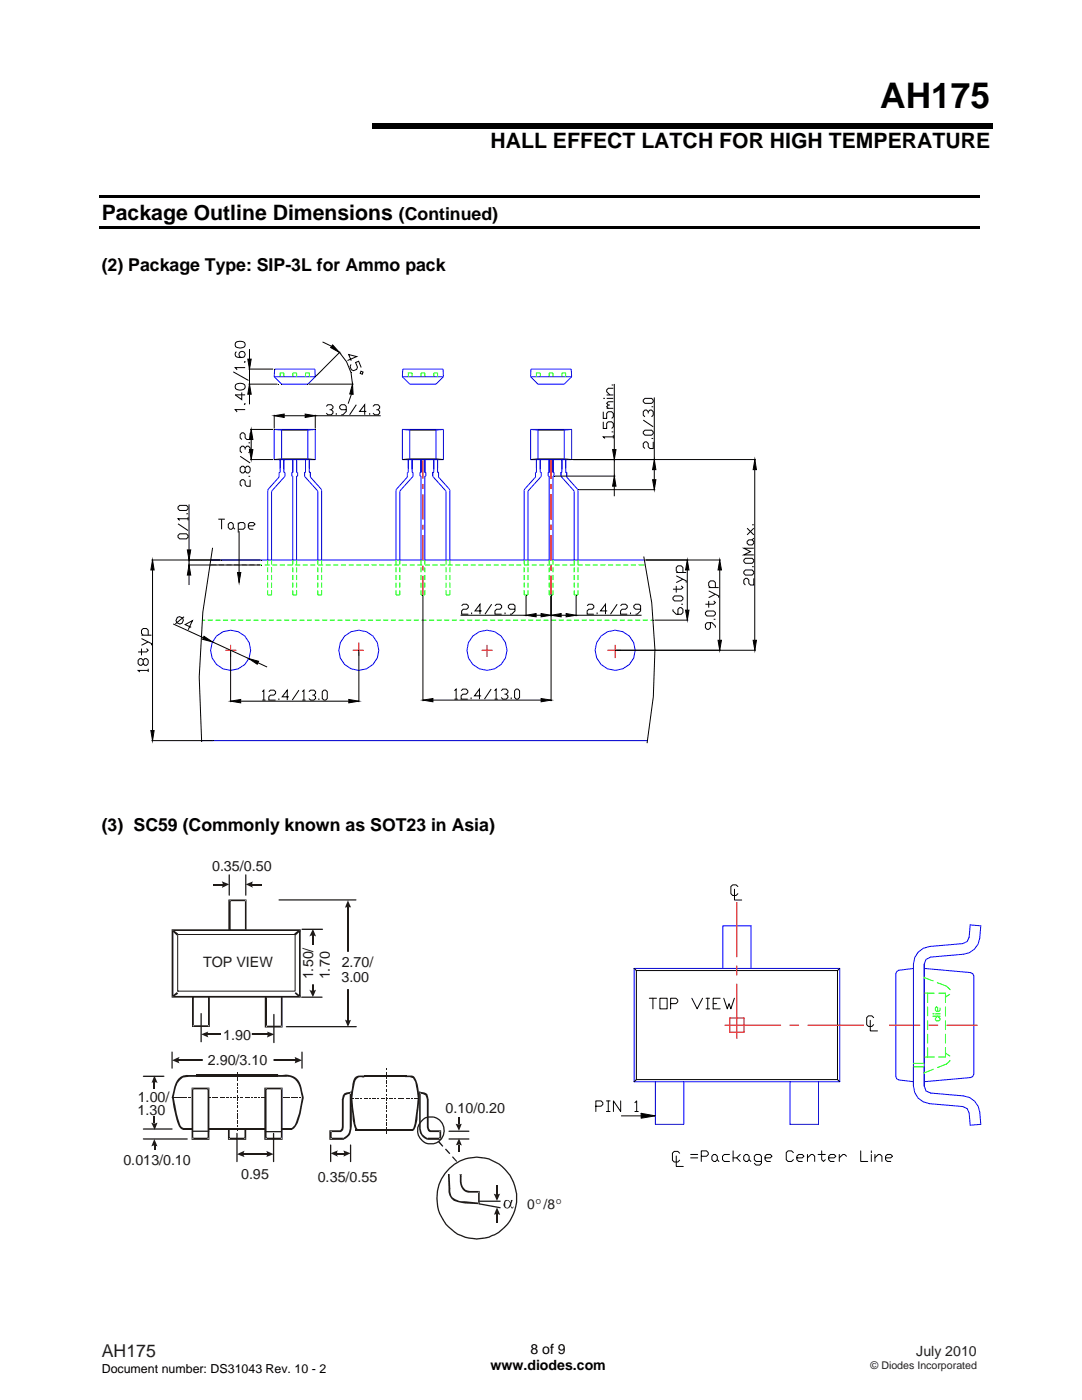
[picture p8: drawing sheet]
<svg xmlns="http://www.w3.org/2000/svg" width="216mm" height="279mm" viewBox="0 0 216 279" stroke-linecap="round" stroke-linejoin="round" font-family="sans-serif">
<path d="M19.8 39h175.6v.5h-175.6zM74.3 24.5h123.8v1.1h-123.8zM19.8 45.1h175.6v.5h-175.6z" fill="#000"/>
<g fill="none" stroke="#00f" stroke-width=".2">
<path d="M54.7 75.2h8.2M54.7 75.2l.1-1.5h8l.1 1.5M54.7 75.2l1.5 1.5h5.2l1.5-1.5M80.3 75.2h8.2M80.3 75.2l.1-1.5h8l.1 1.5M80.3 75.2l1.5 1.5h5.2l1.5-1.5M105.9 75.2h8.2M105.9 75.2v-1.5h8.1l.1 1.5M105.9 75.2l1.4 1.5h5.3l1.5-1.5M54.7 85.7l1.5 .1v5.8M54.7 85.7v6h8.2v-6M54.7 85.7h8.2"/>
<path d="M55.9 91.7v2.6h-.2v.9l-2.3 2.7v13.9M56.6 91.7v2.6h.3v.8l-2.7 3v13.7M58.4 91.7v2.6h-.2v.7h.2v16.8M59.2 91.7v2.6h.2v.7h-.2v16.8M61 91.7v2.6h-.2v.8l2.6 3v13.7M61.7 91.7v2.6h.2v.9l2.3 2.7v13.9M62.9 85.7l-1.5 .1v5.8M80.3 85.7l1.5 .1v5.8M80.3 85.7v6h8.2v-6M80.3 85.7h8.2M81.5 91.7v2.6h-.2v.9l-2.3 2.7v13.9M82.2 91.7v2.6h.2v.8l-2.6 3v13.7"/>
<path d="M84 91.7v2.6h-.2v.7h.2v16.8M84.8 91.7v2.6h.2v.7h-.2v16.8M86.6 91.7v2.6h-.3v.8l2.7 3v13.7M87.3 91.7v2.6h.2v.9l2.3 2.7v13.9M88.5 85.7l-1.5 .1v5.8M105.9 85.7l1.4 .1v5.8M105.9 85.7v6h8.2v-6M105.9 85.7h8.2M107 91.7v2.6h-.2v.9l-2.2 2.7v13.9M107.8 91.7v2.6h.2v.8l-2.7 3v13.7M109.6 91.7v2.6h-.2v.7h.2v16.8M110.3 91.7v2.6h.3v.7h-.3v16.8"/>
<path d="M112.1 91.7v2.6h-.2v.8l2.7 3v13.7M112.9 91.7v2.6h.2v.9l2.2 2.7v13.9M114.1 85.7l-1.5 .1v5.8M42 111.8h86.6M40.2 147.8h89"/>
<circle cx="46" cy="129.8" r="4"/>
<circle cx="71.6" cy="129.8" r="4"/>
<circle cx="97.2" cy="129.8" r="4"/>
<circle cx="122.7" cy="129.8" r="4"/>
</g>
<g fill="none" stroke="#0f0" stroke-width=".2">
<path d="M55.9 75.2v-.8h.7v.8M58.4 75.2v-.8h.8v.8M61 75.2v-.8h.7v.8M81.5 75.2v-.8h.7v.8M84 75.2v-.8h.8v.8M86.6 75.2v-.8h.7v.8M107 75.2v-.8h.8v.8M109.6 75.2v-.8h.7v.8M112.1 75.2v-.8h.8v.8M42 112.8h1.2M43.7 112.8h1M45.2 112.8h1"/>
<path d="M46.7 112.8h1M48.2 112.8h1.1M49.8 112.8h1M51.3 112.8h1M52.8 112.8h1M53.4 117.8v.9h.8v-.9M53.4 111.8v.9M53.4 113.2v1M53.4 114.7v1.1M53.4 116.3v1M54.2 111.8v.9M54.2 113.2v1"/>
<path d="M54.2 114.7v1.1M54.2 116.3v1M54.3 112.8h1M55.8 112.8h1.1M57.4 112.8h1M58.4 117.8v.9h.8v-.9M58.4 111.8v.9M58.4 113.2v1M58.4 114.7v1.1M58.4 116.3v1M58.9 112.8h1M59.2 111.8v.9"/>
<path d="M59.2 113.2v1M59.2 114.7v1.1M59.2 116.3v1M60.4 112.8h1M61.9 112.8h1M63.4 117.8v.9h.8v-.9M63.4 111.8v.9M63.4 113.2v1M63.4 114.7v1.1M63.4 116.3v1M63.5 112.8h1M64.2 111.8v.9"/>
<path d="M64.2 113.2v1M64.2 114.7v1.1M64.2 116.3v1M65 112.8h1M66.5 112.8h1M68 112.8h1M69.6 112.8h1M71.1 112.8h1M72.6 112.8h1M74.1 112.8h1M75.6 112.8h1.1M77.2 112.8h1"/>
<path d="M78.7 112.8h1M79 117.8v.9h.8v-.9M79 111.8v.9M79 113.2v1M79 114.7v1.1M79 116.3v1M79.8 111.8v.9M79.8 113.2v1M79.8 114.7v1.1M79.8 116.3v1M80.2 112.8h1M81.7 112.8h1"/>
<path d="M83.2 112.8h1.1M84 117.8v.9h.8v-.9M84 111.8v.9M84 113.2v1M84 114.7v1.1M84 116.3v1M84.8 112.8h1M84.8 111.8v.9M84.8 113.2v1M84.8 114.7v1.1M84.8 116.3v1M86.3 112.8h1"/>
<path d="M87.8 112.8h1M89 117.8v.9h.8v-.9M89 111.8v.9M89 113.2v1M89 114.7v1.1M89 116.3v1M89.3 112.8h1.1M89.8 111.8v.9M89.8 113.2v1M89.8 114.7v1.1M89.8 116.3v1M90.9 112.8h1"/>
<path d="M92.4 112.8h1M93.9 112.8h1M95.4 112.8h1.1M97 112.8h1M98.5 112.8h1M100 112.8h1M101.5 112.8h1.1M103 112.8h1.1M104.6 112.8h1M104.6 117.8v.9h.7v-.9M104.6 111.8v.9M104.6 113.2v1"/>
<path d="M104.6 114.7v1.1M104.6 116.3v1M105.3 111.8v.9M105.3 113.2v1M105.3 114.7v1.1M105.3 116.3v1M106.1 112.8h1M107.6 112.8h1M109.1 112.8h1.1M109.6 117.8v.9h.7v-.9M109.6 111.8v.9M109.6 113.2v1"/>
<path d="M109.6 114.7v1.1M109.6 116.3v1M110.3 111.8v.9M110.3 113.2v1M110.3 114.7v1.1M110.3 116.3v1M110.7 112.8h1M112.2 112.8h1M113.7 112.8h1M114.6 117.8v.9h.7v-.9M114.6 111.8v.9M114.6 113.2v1"/>
<path d="M114.6 114.7v1.1M114.6 116.3v1M115.2 112.8h1M115.3 111.8v.9M115.3 113.2v1M115.3 114.7v1.1M115.3 116.3v1M116.8 112.8h1M118.3 112.8h1M119.8 112.8h1M121.3 112.8h1M122.9 112.8h.9"/>
<path d="M124.4 112.8h1M125.9 112.8h1M127.4 112.8h1.2M40.3 123.8h.6M41.4 123.8h1.1M43 123.8h1M44.5 123.8h1M46 123.8h1M47.5 123.8h1.1M49.1 123.8h1M50.6 123.8h1M52.1 123.8h1"/>
<path d="M53.6 123.8h1.1M55.2 123.8h1M56.7 123.8h1M58.2 123.8h1M59.7 123.8h1M61.3 123.8h1M62.8 123.8h1M64.3 123.8h1M65.8 123.8h1M67.3 123.8h1M68.9 123.8h1M70.4 123.8h1"/>
<path d="M71.9 123.8h1M73.4 123.8h1M75 123.8h1M76.5 123.8h1M78 123.8h1M79.5 123.8h1M81 123.8h1.1M82.6 123.8h1M84.1 123.8h1M85.6 123.8h1M87.1 123.8h1M88.6 123.8h1.1"/>
<path d="M90.2 123.8h1M91.7 123.8h1M93.2 123.8h1M94.7 123.8h1.1M96.3 123.8h1M97.8 123.8h1M99.3 123.8h1M100.8 123.8h1.1M102.4 123.8h1M103.9 123.8h1M105.4 123.8h1M106.9 123.8h1"/>
<path d="M108.5 123.8h1M110 123.8h1M111.5 123.8h1M113 123.8h1M114.5 123.8h1M116.1 123.8h1M117.6 123.8h1M119.1 123.8h1M120.6 123.8h1M122.2 123.8h1M123.7 123.8h1M125.2 123.8h1"/>
<path d="M126.7 123.8h1M128.2 123.8h1.1M129.8 123.8h.6"/>
</g>
<g fill="none" stroke="#f00" stroke-width=".2">
<path d="M84.4 91.7v3.9M84.4 96.6v1M84.4 98.6v5.1M110 91.7v3.9M110 96.6v1M110 98.6v5.1M84.4 104.7v1M84.4 106.8v5M84.4 112.9v1M84.4 114.9v3.8M110 104.7v1M110 106.8v5"/>
<path d="M110 112.9v1M110 114.9v3.8M45 129.8h2.2M46 128.7v2.4M70.4 129.8h2.2M71.6 128.2v2.7M96.1 129.8h2.2M97.2 128.7v2.4M121.2 129.8h2.6M122.7 128.7v2.6"/>
</g>
<g fill="none" stroke="#000" stroke-width=".2">
<path d="M46.5 74.2l3.1 1.7M47 76.8a1.26 1.26 0 0 1 1.9 .3v.2a1.14 1.14 0 0 1-2 0zM47 68.4a1.58 1.58 0 0 1 1.8 0 .63 .63 0 0 1-.3 .9 1.65 1.65 0 0 1-1.5-.1zM47.2 70.2a.59 .59 0 0 0-.3 .6 .59 .59 0 0 0 .4 .5 1.5 1.5 0 0 0 1.5-.2 .62 .62 0 0 0-.3-.9 .62 .62 0 0 0-.8 .4 .62 .62 0 0 0 .5 .8M48.2 78.3v1.5l-1.3-1h2M48.8 72.1l.1 .1h-.2M48.9 73.4h-2l.4 .4M49.4 71.7h.7l-.3 2zM49.6 73.7h4.9M49.6 76.7h5.8M49.8 69.7v2M49.8 73.7v3"/>
<path d="M49.8 78.7v2M49.8 76.7l.3 2h-.7zM61.6 76.7h8.9M64.4 68.2l1.8 .9M66.4 68.8l1.3 1.5-1.7-.9zM67.7 70.3l1.5 1.9 .8 2.2 .3 2.3M67.9 70.2l-4.8 4.9M69.3 71.9l1.9-.7-1.6-.4 .5 1.2M70 72.7l-.2 .5 .3 .6 .4 .2 .7-.3 .1-.4-.3-1 .6-.2 .5 1.2M70.1 78.7l-.6 1.9M70.3 76.7l.2 2-.7-.1zM72 74.1l.5 .2-.2 .4-.4-.2z"/>
<path d="M120.4 79.5h.3M121.1 78.8h1.3M121.1 79.5h1.3M122 76.8h.4M122.4 77.5h-1l-.3 .3v.4l.6 .6M122.6 76.6v13.1M128.4 79.8l.3-.3h1.3l.3 .3v.4l-.3 .3h-1.3l-.3-.3zM130.6 79.3v12.4M47.9 91.1l2 1.3M48.8 80.5l.1 .1-.1 .1-.1-.1M48.9 81.7h-2l.4 .5M48.9 89.7v-.3l-.3-.4h-.3l-.4 .4v.6l.4 .4"/>
<path d="M48.9 93.4l.4-.4h.3l.3 .4v.7l-.3 .3h-.3l-.4-.3v-.7l-.3-.4h-.3l-.4 .4v.7l.4 .3h.3l.3-.3M48.9 89.4l.4-.4h.3l.3 .4v.6l-.3 .4M49.6 95.1h.3M49.6 88.4h.3M49.8 89.7h.7l-.4 2zM49.9 91.7h4.6M49.9 85.7h4.6M49.9 95.7v1.3h-.6l-.4-.3v-.6l-.3-.4h-.3l-.4 .4v.6l.4 .3M49.9 86.4v1.3h-.6l-.4-.3v-.7l-.3-.3h-.3l-.4 .3v.7l.4 .3M50.1 85.7l.4 2h-.7zM50.1 87.7v2M54.7 83l2-.4v.7z"/>
<path d="M54.7 91.7l1.5-.1 6.7 .1M54.7 82.8v2.7M56.2 85.8h5.2M56.7 83h4.2M60.9 82.6l2 .4-2 .3zM62.9 82.8v2.7M62.9 83h13.1M65.1 81.1l.3-.3h.7l.3 .3v.3l-.3 .4h-.3M66.1 81.8l.3 .3v.3l-.3 .4h-.7l-.3-.4M67.1 82.4v.4M69.1 81.8h-1l-.3-.4v-.3l.3-.3h.7l.3 .3v1l-.7 .7h-.3M71.1 80.8l-1.3 2"/>
<path d="M73.1 82.1h-1.3l1-1.3v2M73.8 82.4v.4M74.4 81.1l.4-.3h.6l.4 .3v.3l-.4 .4h-.3M75.4 81.8l.4 .3v.3l-.4 .4h-.6l-.4-.4M80.3 91.7l1.5-.1 6.7 .1M81.8 85.8h5.2M105.9 91.7l1.4-.1 6.8 .1M107.3 85.8h5.3M110.7 95h12.1M114.3 91.7h36.5M115.5 97.7h15.2M120.4 84.2v1.3h.7v-1l.3-.3h.6l.4 .3v.7l-.4 .3"/>
<path d="M120.4 82.2v1.3h.7v-1l.3-.3h.6l.4 .3v.7l-.4 .3M121.1 81.5h1.3M121.7 80.8h-.3l-.3 .4 .3 .3M122 86.2h.4M122.2 89.7h.7l-.3 2zM122.4 87.2h-2l.3 .3M122.4 80.2h-1l-.3 .3 .3 .3M122.4 86.8v.7M122.6 91.7v3.3M122.6 97v2M122.6 95l.3 2h-.7zM128.4 86.2l.3-.3h1.3l.3 .3v.3l-.3 .3h-1.3l-.3-.3z"/>
<path d="M128.4 83.8l1.9 1.4M129.3 82.2l.4-.4h.3l.3 .4v.6l-.3 .4M129.3 82.5v-.3l-.3-.4h-.3l-.3 .4v.6l.3 .4M130 87.5h.3M130 81.2h.3M130.2 95.7h.7l-.3 2zM130.3 88.2v1.3h-.6l-.4-.3v-.7l-.3-.3h-.3l-.3 .3v.7l.3 .3M130.6 93.7v2M130.6 91.7l.3 2h-.7zM150.6 93.7v34.1M150.6 91.7l.3 2h-.6zM30.2 111.8h21.8"/>
<path d="M30.4 113.7v32.1M30.4 111.8l.4 1.9h-.7zM35.5 106.9l.4-.4h1.3l.3 .4v.3l-.3 .3h-1.3l-.4-.3zM35.5 101.2l.4-.3h1.3l.3 .3v.3l-.3 .4h-1.3l-.4-.4zM35.5 104.5l2 1.4M37.2 102.5h.3M37.4 109.7h.7l-.4 2.1zM37.5 103.5h-2l.4 .4M37.5 112.8h14.5M37.5 103.2v.7M37.7 100.7v9M37.7 111.8v1"/>
<path d="M37.7 114.8v2M37.7 112.8l.4 2h-.7zM42.4 109.3l-1.9 12.9-.7 12.9 .4 13M43.6 103.6h1.3M44.2 103.6v2M45.6 104.6l.3-.3h.3l.3 .3v.7l-.3 .3h-.3l-.3-.3zM46.5 105.3l.4 .3M47.4 114.3h.6l-.3 1.9zM47.5 104.6l.4-.3h.7l.3 .3v.7l-.3 .3h-1.1M47.5 104.3v2M47.7 106v8.3M49.6 104.9h.9l.4-.3-.4-.3h-.6l-.3 .3v.7l.3 .3h.6"/>
<path d="M84.4 118.9v21M105 118.9v4.1M110 118.9v21M115 118.9v4.1M128.5 111.1a92.5 92.5 0 0 1 .6 37.2M128.8 111.8h15M134.6 118.9h1.3l.4 .4v.3l-.4 .3h-1.3l-.3-.3v-.3zM134.9 114.9l2 1v.4M134.9 116.9v1.4M134.9 114.3h2M135.3 114.3l-.4-.4v-.6l.4-.4h.6l.4 .4v1M135.9 116.9l.4 .4-.4 .3h-1.6"/>
<path d="M136.3 115.6l-1.4 .7M137.1 111.8l.4 1.9h-.7zM137.1 113.7v8.1M141.4 117.9l2 1v.4M141.4 119.9v1.4M141.4 117.3h2M141.8 117.3l-.4-.4v-.6l.4-.4h.6l.3 .4v1M142.4 119.9l.3 .4-.3 .3h-1.6M142.7 118.6l-1.3 .7M143.6 113.7v14.1M143.6 111.8l.4 1.9h-.7zM148.7 113.7h1.4l.3 .4v.3l-.3 .4h-1.4l-.3-.4v-.3z"/>
<path d="M148.7 111.4h1.4l.3 .4v.3l-.3 .3h-1.4l-.3-.3v-.3zM149.1 108.1l.3-.4h.7l.3 .4v.3l-.3 .4h-.7l-.3-.4zM149.1 105.4l1.3 1.3M150.1 113.1h.3M150.1 104.7h.3M150.4 109.4h-2l1.4 .7-1.4 .6h2M150.4 105.4l-1.3 1.3M150.4 107.4l-.3 .3M150.4 115.4v1.4h-.6l-.4-.4v-.6l-.3-.4h-.4l-.3 .4v.6l.3 .4M28.2 126.8h2M28.2 127.4l2 1v.4M28.2 129.4v1.4"/>
<path d="M28.6 131.8l.3-.4h.3l.4 .4v.6l-.4 .4h-.3l-.3-.4v-.6l-.4-.4h-.3l-.3 .4v.6l.3 .4h.3l.4-.4M28.6 126.8l-.4-.4v-.6l.4-.4h.6l.4 .4v1M29.2 129.4l.4 .4-.4 .3h-1.6M29.6 128.1l-1.4 .7M29.6 133.8h-2l.3 .3M29.6 133.5v.6M34.6 124.5l6 2.8M35.4 123.2l.4-.1 .6 .2 .2 .5-.3 .6-.4 .1-.6-.2-.2-.5zM36.7 123.1l-1.7 1.4M38.1 125.2l-1.2-.5 1.5-.8-.9 1.8M40.7 127l1.7 1.1-2-.5zM42.4 128.1l7.3 3.3"/>
<path d="M46 139.9l2-.3v.7zM46 130v10.1M48 139.9h21.6M49.7 131.4l1.9 .6-.3 .6zM51.5 132.3l1.8 .8M52.3 138l.3-.3v2M52.3 139.7h.7M53.6 138l.4-.3h.7l.3 .3v.4l-.3 .3h-.7l-.4 .4v.6h1.4M55.6 139.4v.3M57.6 139.1h-1.3l1-1.4v2M59.6 137.7l-1.3 2M60.3 138l.3-.3v2"/>
<path d="M60.3 139.7h.7M61.6 138l.4-.3h.6l.4 .3v.4l-.4 .3h-.3M62.6 138.7l.4 .4v.3l-.4 .3h-.6l-.4-.3M63.6 139.4v.3M64.3 138l.3-.3h.4l.3 .3v1.4l-.3 .3h-.4l-.3-.3zM69.6 139.6l2 .3-2 .4zM71.6 130v10.1M84.4 139.7l2-.3v.7zM86.4 139.7h21.6M90.7 137.9l.3-.4v2M90.7 139.5h.7M91.9 122.8h13.1"/>
<path d="M92 137.9l.4-.4h.6l.3 .4v.3l-.3 .3h-.6l-.4 .4v.6h1.3M92.1 120.9l.3-.3h.7l.4 .3v.3l-.4 .4h-.7l-.3 .3v.7h1.4M94 139.2v.3M94.1 122.2v.4M96 138.9h-1.3l1-1.4v2M96.1 121.9h-1.3l1-1.3v2M98 137.5l-1.3 2M98.1 120.6l-1.3 2M98.7 137.9l.3-.4v2M98.7 139.5h.6M98.8 120.9l.3-.3h.7l.3 .3v.3l-.3 .4h-.7l-.3 .3v.7h1.3M100 137.9l.3-.4h.7l.3 .4v.3l-.3 .3h-.3"/>
<path d="M100.8 122.2v.4M101 138.5l.3 .4v.3l-.3 .3h-.7l-.3-.3M102 139.2v.3M102.8 121.6h-1l-.4-.4v-.3l.4-.3h.6l.4 .3v1l-.7 .7h-.3M103 137.5h.3l.4 .4v1.3l-.4 .3h-.3l-.3-.3v-1.3zM105 122.8l2-.4v.7zM107 122.8h1M108 139.4l2 .3-2 .4zM108 122.4l2 .4-2 .3zM110 122.8l2-.4v.7zM112 122.8h1M113 122.4l2 .4-2 .3z"/>
<path d="M115 122.8h13M117.2 120.9l.3-.3h.7l.3 .3v.3l-.3 .4h-.7l-.3 .3v.7h1.3M119.1 122.2v.4M121.2 121.9h-1.4l1-1.3v2M123 129.8h27.8M123.1 120.6l-1.3 2M123.8 120.9l.3-.3h.7l.4 .3v.3l-.4 .4h-.7l-.3 .3v.7h1.4M125.8 122.2v.4M127.8 121.6h-1l-.3-.4v-.3l.3-.3h.7l.3 .3v1l-.7 .7h-.3M130.6 123.8h6.7M134.3 121.6v.3l.6 .7h1l.4-.3v-.7l-.4-.3h-.3l-.3 .3v1M135.9 120.6h.4"/>
<path d="M136.8 121.8h.7l-.4 2zM140.8 122.3l.3-.4h1.3l.3 .4v.3l-.3 .3h-1.3l-.3-.3zM141.8 124.3v1l-.4 .3h-.3l-.3-.3v-.7l.3-.3h1l.6 .6v.4M142.4 123.6h.3M143.3 127.8h.7l-.4 2zM150.3 127.8h.6l-.3 2zM30.1 145.8h.7l-.4 2zM30.2 147.8h12.3"/>
</g>
<g fill="#000">
<path d="M49.8 76.7l.3 2h-.7zM49.4 71.7h.7l-.3 2zM66.4 68.8l1.3 1.5-1.7-.9zM70.3 76.7l.2 2-.7-.1zM49.8 89.7h.7l-.4 2zM50.1 85.7l.4 2h-.7zM54.7 83l2-.4v.7zM60.9 82.6l2 .4-2 .3zM122.6 95l.3 2h-.7zM122.2 89.7h.7l-.3 2zM130.2 95.7h.7l-.3 2zM130.6 91.7l.3 2h-.7z"/>
<path d="M150.6 91.7l.3 2h-.6zM30.4 111.8l.4 1.9h-.7zM37.7 112.8l.4 2h-.7zM37.4 109.7h.7l-.4 2.1zM47.4 114.3h.6l-.3 1.9zM137.1 111.8l.4 1.9h-.7zM143.6 111.8l.4 1.9h-.7zM40.7 127l1.7 1.1-2-.5zM46 139.9l2-.3v.7zM49.7 131.4l1.9 .6-.3 .6zM69.6 139.6l2 .3-2 .4zM84.4 139.7l2-.3v.7z"/>
<path d="M105 122.8l2-.4v.7zM108 139.4l2 .3-2 .4zM108 122.4l2 .4-2 .3zM110 122.8l2-.4v.7zM113 122.4l2 .4-2 .3zM136.8 121.8h.7l-.4 2zM143.3 127.8h.7l-.4 2zM150.3 127.8h.6l-.3 2zM30.1 145.8h.7l-.4 2z"/>
</g>
<path d="M45.7 225.3h3.2v2h-3.2z" fill="#fff"/>
<path d="M45.7 227.1h3.2v.4h-3.2zM48.9 227.3h.2v.2h-.2zM48.8 225.3h.3v2h-.3zM48.9 225.2h.2v.1h-.2zM45.7 225.2h3.2v.3h-3.2zM45.5 225.2h.2v.1h-.2zM45.5 225.3h.3v2h-.3zM45.5 227.3h.2v.2h-.2z" fill-rule="evenodd" fill="#1f1a17"/>
<path d="M36.5 225.3h21.7" fill="none" stroke="#1f1a17" stroke-width=".34"/>
<path d="M34.3 210v3.2M60.3 210v3.2" fill="none" stroke="#1f1a17" stroke-width=".26"/>
<path d="M34.3 211.6l1.5-.6a1.04 1.04 0 0 0 0 1.2z" fill-rule="evenodd" fill="#1f1a17"/>
<path d="M35.6 211.6h23.4" fill="none" stroke="#1f1a17" stroke-width=".25"/>
<path d="M58.8 210.9l1.5 .7-1.5 .6 .2-.4z" fill-rule="evenodd" fill="#1f1a17"/>
<path d="M89.6 227.3h4" fill="none" stroke="#1f1a17" stroke-width=".26"/>
<path d="M30.8 227.3l.6 1.5-.3-.2-.9 .2z" fill-rule="evenodd" fill="#1f1a17"/>
<path d="M30.7 228.6h.3v.9h-.3z" fill="#1f1a17"/>
<path d="M45.7 174.6v4M49 174.6v4M89.6 225.8h4" fill="none" stroke="#1f1a17" stroke-width=".26"/>
<g fill="#1f1a17">
<path d="M44.3 175.9l1.4 .6-1.4 .6a1 1 0 0 0 0-1.2z" fill-rule="evenodd"/>
<path d="M49 176.5l1.5-.6-.2 .2v.8l.2 .3z" fill-rule="evenodd"/>
</g>
<g fill="#1f1a17">
<path d="M42.6 176.4h1.9v.3h-1.9z"/>
<path d="M50.2 176.4h2v.3h-2z"/>
</g>
<path d="M55.7 179.6h15.3M60.2 199h4.1M60.3 185.5h4M28.6 214.8h4.1M57.1 204.9h14M28.6 225.3h5.7M28.6 227.3h8.8" fill="none" stroke="#1f1a17" stroke-width=".26"/>
<path d="M62.4 185.4l.7 1.5-.5-.2-.9 .2z" fill-rule="evenodd" fill="#1f1a17"/>
<path d="M62.4 186.7v11" fill="none" stroke="#1f1a17" stroke-width=".25"/>
<g fill="#1f1a17">
<path d="M61.7 197.5l.5 .2 .9-.2-.7 1.5z" fill-rule="evenodd"/>
<path d="M69.4 179.7l.7 1.4a1.32 1.32 0 0 0-1.3 0z" fill-rule="evenodd"/>
</g>
<path d="M69.5 181v22.7" fill="none" stroke="#1f1a17" stroke-width=".25"/>
<g fill="#1f1a17">
<path d="M68.8 203.5l.4 .2 .9-.2-.7 1.5z" fill-rule="evenodd"/>
<path d="M66 230.2l1.5-.6-.2 .2v.8l.2 .3z" fill-rule="evenodd"/>
<path d="M68.5 229.6l1.5 .6-1.5 .7 .2-.4v-.6z" fill-rule="evenodd"/>
<path d="M47.3 230.3l1.5-.6-.2 .4v.5l.2 .3z" fill-rule="evenodd"/>
</g>
<path d="M67.2 230.1h1.5v.2h-1.5z" fill="#1f1a17"/>
<path d="M48.6 230.3h4.8" fill="none" stroke="#1f1a17" stroke-width=".25"/>
<path d="M53.1 229.7l1.5 .6-1.5 .6 .2-.3v-.6z" fill-rule="evenodd" fill="#1f1a17"/>
<path d="M66 228.5v3.3M70 228.5v3.3" fill="none" stroke="#1f1a17" stroke-width=".26"/>
<path d="M60.2 188.7h6.1v7.6h-6.1z" fill="#fff"/>
<path d="M60.2 188.7h6.1v7.6h-6.1z" fill="none" stroke="#fff" stroke-width=".2"/>
<g fill="#fff">
<path d="M26.5 217.2h7.6v4.9h-7.6z"/>
<path d="M66.5 190.1h7.5v7.2h-7.5z"/>
</g>
<path d="M66.5 190.1h7.5v7.2h-7.5z" fill="none" stroke="#fff" stroke-width=".2"/>
<path d="M40.6 210h13.9v3.2h-13.9z" fill="#fff"/>
<path d="M40.6 210h13.9v3.2h-13.9z" fill="none" stroke="#fff" stroke-width=".2"/>
<path d="M38.4 217.2h3.2v10.1h-3.2z" fill="#fff"/>
<path d="M38.4 227.1h3.2v.4h-3.2zM41.6 227.3h.2v.2h-.2zM41.4 217.2h.4v10.1h-.4zM41.6 217.1h.2v.1h-.2zM38.4 217.1h3.2v.3h-3.2zM38.2 217.1h.2v.1h-.2zM38.2 217.2h.4v10.1h-.4zM38.2 227.3h.2v.2h-.2z" fill-rule="evenodd" fill="#1f1a17"/>
<path d="M53 217.2h3.2v10.1h-3.2z" fill="#fff"/>
<path d="M53 227.1h3.2v.4h-3.2zM56.2 227.3h.2v.2h-.2zM56 217.2h.4v10.1h-.4zM56.2 217.1h.2v.1h-.2zM53 217.1h3.2v.3h-3.2zM52.7 217.1h.3v.1h-.3zM52.7 217.2h.5v10.1h-.5zM52.7 227.3h.3v.2h-.3z" fill-rule="evenodd" fill="#1f1a17"/>
<path d="M68.6 218.7a1.58 1.58 0 0 1 1.4-.6v7.2a2.06 2.06 0 0 1-1.5 2h-2.5v-1.5h1.7a.76 .76 0 0 0 .7-.7v-5.6z" fill-rule="evenodd" fill="#fff"/>
<path d="M68.7 218.2l1.3-.3v.4a1.17 1.17 0 0 0-1.4 1.2h-.4a1.67 1.67 0 0 1 .5-1.3zM70 217.9v.2zM70 217.8l.1 .5h-.1zM70 217.8h.2v.3h-.2zM69.8 218.1h.4v6.6h-.4zM69.8 224.7h.4l-.2 1.4-.4-.1zM68.4 227.2l.8-.6 .4-.6 .4 .1a2.53 2.53 0 0 1-1.5 1.4zM68.5 227.3v.2zM66 227.1h2.5v.4h-2.5zM65.7 227.3h.3v.2h-.3zM65.7 225.8h.5v1.5h-.5zM65.7 225.6h.3v.2h-.3zM66 225.6h1.7v.3h-1.7zM68.2 224.4h.4a1.19 1.19 0 0 1-.6 1.5h-.3v-.3l.3-.1a1.08 1.08 0 0 0 .2-1.1zM68.2 224h.4v.4h-.4zM68.2 223.7h.4v.3h-.4zM68.2 219.5h.4v4.2h-.4zM68.2 219.5h.2z" fill-rule="evenodd" fill="#1f1a17"/>
<path d="M38.4 225.8h3.3M47.3 226.2v5.6M52.9 225.8h3.2M54.6 226.2v5.6" fill="none" stroke="#1f1a17" stroke-width=".26"/>
<path d="M83.8 218.1a1.25 1.25 0 0 1 1.5 1.4v5a1.16 1.16 0 0 0 .5 1.2l2.1 .1v1.5h-2.6a2.16 2.16 0 0 1-1.5-2.6z" fill-rule="evenodd" fill="#fff"/>
<g fill="#1f1a17">
<path d="M83.9 217.9a1.24 1.24 0 0 1 1.5 1l.1 .6h-.3l-.1-.4a.76 .76 0 0 0-.7-.7l-.6-.1zM83.9 217.9l-.1 .2zM83.8 217.8v.5zM83.6 217.8h.2v.3h-.2zM83.6 218.1h.3v6.6h-.3zM83.6 224.7h.3l.2 1.3-.3 .1zM83.8 226.1l.3-.1 .2 .4 1 .8v.3a2.41 2.41 0 0 1-1.5-1.4zM85.3 227.3v.2zM85.3 227.1h2.6v.4h-2.6zM87.9 227.3h.1v.2h-.1zM87.7 225.8h.3v1.5h-.3zM87.9 225.6h.1v.2h-.1zM86.1 225.6h1.8v.3h-1.8zM85.2 224.4h.3a.89 .89 0 0 0 .6 1.2v.3a.64 .64 0 0 1-.8-.4zM85.2 224h.3v.4h-.3zM85.2 223.7h.3v.3h-.3zM85.2 219.5h.3v4.2h-.3zM85.3 219.5h.2z" fill-rule="evenodd"/>
<path d="M45.8 185.5h3.2v.4h-3.2zM49 185.7h.2v.2h-.2zM48.9 179.7h.3v6h-.3zM49 179.5h.2v.2h-.2zM45.8 179.5h3.2v.4h-3.2zM45.6 179.5h.2v.2h-.2zM45.6 179.7h.4v6h-.4zM45.6 185.7h.2v.2h-.2z" fill-rule="evenodd"/>
<path d="M38.5 204.6h3.2v.4h-3.2zM41.7 204.8h.2v.2h-.2zM41.5 198.8h.4v6h-.4zM41.7 198.6h.2v.2h-.2zM38.5 198.6h3.2v.4h-3.2zM38.3 198.6h.2v.2h-.2zM38.3 198.8h.4v6h-.4zM38.3 204.8h.2v.2h-.2z" fill-rule="evenodd"/>
<path d="M53.1 204.7h3.1v.4h-3.1zM56.2 204.9h.2v.2h-.2zM56 198.8h.4v6.1h-.4zM56.2 198.7h.2v.1h-.2zM53.1 198.7h3.1v.3h-3.1zM52.8 198.7h.3v.1h-.3zM52.8 198.8h.5v6.1h-.5zM52.8 204.9h.3v.2h-.3z" fill-rule="evenodd"/>
</g>
<path d="M39.3 214.7h16.2" fill="none" stroke="#1f1a17" stroke-width=".44"/>
<g fill="#1f1a17">
<path d="M35.5 224.2l.3-.2a1.18 1.18 0 0 0 1 1.2l-.1 .3a1.56 1.56 0 0 1-1.2-1.3zM34.3 219.1l.4-.1 .6 3.2 .5 1.8-.3 .2-.9-3.3z" fill-rule="evenodd"/>
<path d="M59.1 224l.3 .1a1.96 1.96 0 0 1-1.4 1.4v-.3l.8-.6zM60.3 218.9l.3 .1a22.7 22.7 0 0 1-1.2 5.1l-.3-.1a18.9 18.9 0 0 0 1.2-5.1z" fill-rule="evenodd"/>
<path d="M38.4 214.5h1v.4h-1zM35.7 215.2a3.2 3.2 0 0 1 2.7-.7v.4a2.87 2.87 0 0 0-3.5 2.8l-.3 1.5-.4-.1 .4-1.4a4.6 4.6 0 0 1 1.1-2.5z" fill-rule="evenodd"/>
<path d="M55.2 214.5v.4zM55.2 214.5h1.1v.4h-1.1zM56.3 214.5a3.1 3.1 0 0 1 4 3.1l.3 1.4-.3 .1a6 6 0 0 0-1.5-3.7 3.1 3.1 0 0 0-2.5-.5z" fill-rule="evenodd"/>
</g>
<path d="M72.6 214.8h8.4" fill="none" stroke="#1f1a17" stroke-width=".32"/>
<g fill="#1f1a17">
<path d="M70.6 224.4l.3-.1 .3 .8 .2 .2-.1 .4a1.51 1.51 0 0 1-.7-1.3zM70 219.2h.3l.6 5.1-.3 .1z" fill-rule="evenodd"/>
<path d="M82.7 224.2l.4 .1a1.64 1.64 0 0 1-.8 1.4l-.1-.4a1.28 1.28 0 0 0 .5-1.1zM83.4 219.1h.3l-.6 5.2-.4-.1z" fill-rule="evenodd"/>
<path d="M72.1 214.7h.6v.3h-.6zM70.8 215.1l.4-.3 .6-.1h.3v.3a1.26 1.26 0 0 0-1.3 1.2l-.5 3h-.3l.4-3.2z" fill-rule="evenodd"/>
<path d="M80.8 214.7h.6v.3h-.6zM81.4 214.7h.8a2.19 2.19 0 0 1 1.2 1.8l.3 2.6h-.3a10.7 10.7 0 0 0-.8-3.6 1.25 1.25 0 0 0-1.2-.5z" fill-rule="evenodd"/>
</g>
<path d="M71 225.5h11.4" fill="none" stroke="#1f1a17" stroke-width=".36"/>
<path d="M95.7 239.7h4.1M95.7 240.3l4.1 .7" fill="none" stroke="#1f1a17" stroke-width=".26"/>
<path d="M100.7 239.7l.2-.2a.8 .8 0 0 1 1 .5l.1-.5h.3l-.3 1v.4l.3 .1 .2-.3v.3l-.3 .2-.2-.1-.1-.4a.74 .74 0 0 1-1.1 .4 .74 .74 0 0 1-.2-1.1zM100.9 239.7l-.1 1.1 .3 .2h.2l.5-.7-.1-.4-.4-.3z" fill-rule="evenodd" fill="#1f1a17"/>
<path d="M89.5 233.2h1.8a1.91 1.91 0 0 1 .6 2.1 2.09 2.09 0 0 0 1.8 2.5h1.8v2.4a12.8 12.8 0 0 1-4.6-.6 2.17 2.17 0 0 1-1.2-2.4z" fill-rule="evenodd" fill="#fff"/>
<path d="M90.7 233a.91 .91 0 0 1 1.3 .9l.1 .5-.3 .1-.4-1.1h-.7zM89.5 232.9l1.2 .1v.4h-1.2zM89.3 232.9h.2v.3h-.2zM89.3 233.2h.4l.2 4h-.4zM89.7 237.2h.2zM89.5 237.2h.4l.1 1.3h-.3zM89.7 238.5h.3a2.71 2.71 0 0 0 2.8 1.2v.5l-1.6-.3a1.99 1.99 0 0 1-1.5-1.4zM92.8 240v.2zM92.8 239.7l2.7 .3v.3l-2.7-.1zM95.5 240.2h.2v.1h-.2zM95.4 237.8h.3v2.4h-.3zM95.5 237.7h.2v.1h-.2zM93.7 237.7h1.8v.3h-1.8zM92 236.9l.4-.1a1.45 1.45 0 0 0 1.3 .9v.3l-.6-.1a1.68 1.68 0 0 1-1.1-1zM91.8 234.7h.3v1.1l.3 1-.4 .1-.2-.5zM91.9 234.7h.2zM91.8 234.4h.3v.3h-.3zM91.9 234.4h.2z" fill-rule="evenodd" fill="#1f1a17"/>
<path d="M88.9 232.3h3.5v1.9h-3.5z" fill="#fff"/>
<g fill="#1f1a17">
<path d="M98.5 238.2l.3 .2h.7l.3-.2-.6 1.5z" fill-rule="evenodd"/>
<path d="M99.2 241l.6 1.4-.6-.1v-.1l-.6 .2z" fill-rule="evenodd"/>
</g>
<g fill="#1f1a17">
<path d="M99 236.6h.3v1.9h-.3z"/>
<path d="M99 242.2h.3v1.8h-.3z"/>
</g>
<g fill="#131516">
<path d="M87.3 227.8l.3-.1 .9 1-.2 .2z" fill-rule="evenodd"/>
<path d="M88.8 229.4l.2-.2 .9 1-.2 .1z" fill-rule="evenodd"/>
<path d="M90.2 230.9l.2-.1 .8 .9-.1 .2z" fill-rule="evenodd"/>
</g>
<g fill="none" stroke="#1f1a17" stroke-width=".26">
<path d="M90 232.9a8 8 0 0 1 13.1 5.4 8 8 0 0 1-11.1 8.3 8.1 8.1 0 0 1-2-13.7z"/>
<circle cx="86" cy="225.6" r="2.68"/>
</g>
<g fill="#1f1a17">
<path d="M70.2 219.1h.4v.2h-.4z"/>
<path d="M70.9 219.1h.7v.2h-.7z"/>
<path d="M72 219.1h.3v.2h-.3z"/>
<path d="M72.6 219.1h.7v.2h-.7z"/>
<path d="M73.6 219.1h.3v.2h-.3z"/>
<path d="M74.3 219.1h.7v.2h-.7z"/>
<path d="M75.3 219.1h.4v.2h-.4z"/>
<path d="M76 219.1h.7v.2h-.7z"/>
<path d="M77 219.1h.3v.2h-.3z"/>
<path d="M77.6 219.1h.7v.2h-.7z"/>
<path d="M78.7 219.1h.3v.2h-.3z"/>
<path d="M79.4 219.1h.7v.2h-.7z"/>
<path d="M80.3 219.1h.4v.2h-.4z"/>
<path d="M81 219.1h.7v.2h-.7z"/>
<path d="M82.1 219.1h.3v.2h-.3z"/>
<path d="M82.7 219.1h.7v.2h-.7z"/>
<path d="M41.9 218.9h.2v.2h-.2z"/>
<path d="M42.4 218.9h.6v.2h-.6z"/>
<path d="M43.2 218.9h.3v.2h-.3z"/>
<path d="M43.8 218.9h.6v.2h-.6z"/>
<path d="M44.6 218.9h.3v.2h-.3z"/>
<path d="M45.2 218.9h.5v.2h-.5z"/>
<path d="M46 218.9h.3v.2h-.3z"/>
<path d="M46.6 218.9h.5v.2h-.5z"/>
<path d="M47.4 218.9h.3v.2h-.3z"/>
<path d="M48 218.9h.5v.2h-.5z"/>
<path d="M48.9 218.9h.2v.2h-.2z"/>
<path d="M49.4 218.9h.5v.2h-.5z"/>
<path d="M50.2 218.9h.3v.2h-.3z"/>
<path d="M50.8 218.9h.6v.2h-.6z"/>
<path d="M51.6 218.9h.3v.2h-.3z"/>
<path d="M52.1 218.9h.6v.2h-.6z"/>
<path d="M56.1 218.9h.2v.2h-.2z"/>
<path d="M56.4 218.9h.2v.2h-.2z"/>
<path d="M56.7 218.9l.1 .2z"/>
<path d="M56.9 218.9h.2v.2h-.2z"/>
<path d="M57.3 218.9v.2z"/>
<path d="M57.4 218.9h.3v.2h-.3z"/>
<path d="M57.8 218.9h.1v.2h-.1z"/>
<path d="M58 218.9h.2v.2h-.2z"/>
<path d="M58.4 218.9l.1 .2z"/>
<path d="M58.5 218.9h.3v.2h-.3z"/>
<path d="M58.9 218.9l.1 .2z"/>
<path d="M59.1 218.9h.2v.2h-.2z"/>
<path d="M59.4 218.9l.1 .2z"/>
<path d="M59.7 218.9h.1v.2h-.1z"/>
<path d="M59.9 218.9h.2v.2h-.2z"/>
<path d="M60.2 218.9h.2v.2h-.2z"/>
</g>
<path d="M40.1 206.4l1.5-.6-.2 .3v.7l.2 .3z" fill-rule="evenodd" fill="#1f1a17"/>
<path d="M41.4 206.4h12" fill="none" stroke="#1f1a17" stroke-width=".25"/>
<path d="M53.3 205.8l1.4 .6-1.4 .7a1.1 1.1 0 0 0 0-1.3z" fill-rule="evenodd" fill="#1f1a17"/>
<path d="M40.1 202.3v5.6M54.7 202.5v5.6" fill="none" stroke="#1f1a17" stroke-width=".26"/>
<path d="M44.2 204.9h5.9v3.3h-5.9z" fill="#fff"/>
<path d="M44.2 204.9h5.9v3.3h-5.9z" fill="none" stroke="#fff" stroke-width=".2"/>
<g fill="#1f1a17">
<path d="M47.2 214h.2v.3h-.2z"/>
<path d="M47.2 214.5h.2v.7h-.2z"/>
<path d="M47.2 215.5h.2v.3h-.2z"/>
<path d="M47.2 216.1h.2v.6h-.2z"/>
<path d="M47.2 217h.2v.3h-.2z"/>
<path d="M47.2 217.6h.2v.6h-.2z"/>
<path d="M47.2 218.5h.2v.3h-.2z"/>
<path d="M47.2 219.1h.2v.6h-.2z"/>
<path d="M47.2 220h.2v.3h-.2z"/>
<path d="M47.2 220.6h.2v.6h-.2z"/>
<path d="M47.2 221.5h.2v.3h-.2z"/>
<path d="M47.2 222.1h.2v.7h-.2z"/>
<path d="M47.2 223h.2v.4h-.2z"/>
<path d="M47.2 223.6h.2v.6h-.2z"/>
<path d="M47.2 224.6h.2v.2h-.2z"/>
<path d="M47.2 225.2h.2v.6h-.2z"/>
<path d="M77 213.3h.2v.3h-.2z"/>
<path d="M77 214h.2v.7h-.2z"/>
<path d="M77 214.9h.2v.3h-.2z"/>
<path d="M77 215.6h.2v.7h-.2z"/>
<path d="M77 216.6h.2v.4h-.2z"/>
<path d="M77 217.3h.2v.6h-.2z"/>
<path d="M77 218.3h.2v.3h-.2z"/>
<path d="M77 218.9h.2v.7h-.2z"/>
<path d="M77 220h.2v.3h-.2z"/>
<path d="M77 220.6h.2v.7h-.2z"/>
<path d="M77 221.6h.2v.4h-.2z"/>
<path d="M77 222.3h.2v.7h-.2z"/>
<path d="M77 223.3h.2v.3h-.2z"/>
<path d="M77 224h.2v.7h-.2z"/>
<path d="M77 225h.2v.3h-.2z"/>
<path d="M77 225.7h.2v.6h-.2z"/>
<path d="M34.4 218.9l.1 .2z"/>
<path d="M34.6 218.9h.3v.2h-.3z"/>
<path d="M34.9 218.9l.1 .2z"/>
<path d="M35.1 218.9h.3v.2h-.3z"/>
<path d="M35.5 218.9l.1 .2z"/>
<path d="M35.6 218.9h.3v.2h-.3z"/>
<path d="M36 218.9l.1 .2z"/>
<path d="M36.2 218.9h.2v.2h-.2z"/>
<path d="M36.5 218.9l.1 .2z"/>
<path d="M36.7 218.9h.1v.2h-.1z"/>
<path d="M37 218.9l.1 .2z"/>
<path d="M37.2 218.9h.2v.2h-.2z"/>
<path d="M37.5 218.9l.1 .2z"/>
<path d="M37.7 218.9h.2v.2h-.2z"/>
<path d="M38.1 218.9v.2z"/>
<path d="M38.2 218.9h.2v.2h-.2z"/>
</g>
<path d="M34.4 185.7h25.4v13.2h-25.4z" fill="#fff"/>
<path d="M34.2 185.7h.4v13.2h-.4zM34.2 185.5h.2v.2h-.2zM34.4 185.5h25.4v.3h-25.4zM59.8 185.5h.2v.2h-.2zM59.7 185.7h.3v13.2h-.3zM59.8 198.9h.2v.2h-.2zM34.4 198.8h25.4v.3h-25.4zM34.2 198.9h.2v.2h-.2z" fill-rule="evenodd" fill="#1f1a17"/>
<path d="M35.5 186.5h23.4v11.3h-23.4z" fill="#fff"/>
<path d="M35.5 186.5h23.4v11.3h-23.4zM35.5 197.8h.1" fill="none" stroke="#1f1a17" stroke-width=".2"/>
<g fill="#1f1a17">
<path d="M58.7 186.3l1-.8 .2 .3-.9 .9z" fill-rule="evenodd"/>
<path d="M59 198l.9 .8-.2 .2-.9-.8z" fill-rule="evenodd"/>
<path d="M34.3 198.8l1-.8 .3 .3-1.1 .7z" fill-rule="evenodd"/>
<path d="M34.5 185.5l1.1 .8-.3 .4-1-.9z" fill-rule="evenodd"/>
<path d="M90.9 224.2l.3 .2 1-.2-.6 1.5z" fill-rule="evenodd"/>
<path d="M30.2 224l.3 .2h.6l.4-.2-.6 1.5z" fill-rule="evenodd"/>
<path d="M91.6 227.2l.6 1.4a.97 .97 0 0 0-1.2 0z" fill-rule="evenodd"/>
<path d="M30.8 214.7l.6 1.4a1.23 1.23 0 0 0-1.2 0z" fill-rule="evenodd"/>
</g>
<g fill="#1f1a17">
<path d="M91.4 223h.3v1.4h-.3z"/>
<path d="M30.7 222.8h.2v1.4h-.2z"/>
<path d="M91.4 228.4h.3v1.4h-.3z"/>
<path d="M30.7 216h.2v1.3h-.2z"/>
</g>
<path d="M126.5 193.3h41.1v22.6h-41.1zM144.2 193.3v-8.5h5.7v8.5M182.3 193.3l-2.9 .3-.5 .3-.1 .5v20.4l.1 .5 .5 .2 2.9 .4M184.4 192.4l.4-.9 .9-.5 6.6-.6a3.6 3.6 0 0 0 3.2-3.2l.2-2.4-2.1-.2-.2 2.4-.4 .9-.9 .4-6.6 .6a3.6 3.6 0 0 0-3.2 3.5v24.3M184.4 193.3l9.2 .8 .5 .2 .2 .5v19.6l-.2 .4-.5 .3-9.2 .8M184.4 192.4v24.3M184.4 192.4v19.8M130.8 215.9v8.5h5.6v-8.5M157.6 215.9v8.5h5.7v-8.5M182.3 216.7a3.5 3.5 0 0 0 3.2 3.6l6.6 .5 .9 .5 .4 .8 .2 2.5 2.1-.2-.2-2.5a3.6 3.6 0 0 0-3.2-3.2l-6.6-.6-.9-.4-.4-1M182.3 212.9v3.8M184.4 212.9v3.8" fill="none" stroke="#00f" stroke-width=".2"/>
<path d="M147 180.1v10.9M147 192.8v1.8M147 196.4v10.8M144.7 204.6h11.1M145.6 203.2h2.9v2.8h-2.9zM157.6 204.6h1.8M161.2 204.6h11.1M177.5 204.6h6.1M185.4 204.6h1.7M188.9 204.6h6.1" fill="none" stroke="#f00" stroke-width=".2"/>
<g fill="none" stroke="#000" stroke-width=".2">
<path d="M146.6 177.5v2.1h1.4M147.2 176.9l-.3-.3h-.7l-.4 .3v1.5l.4 .3h.7l.3-.3M126.5 193.3l.5 .4M127 193.7v21.8M127 193.7h40.1M129.6 199.2h1.4M130.3 199.2v2.1M131.7 199.2h1.4v2.1h-1.4zM138 199.2l1.1 2.1 1.1-2.1M140.9 199.2h.7M141.2 199.2v2.1M143.7 199.2h-1.4v2.1h1.4"/>
<path d="M144.4 199.2l.7 2.1 .4-1 .3 1 .7-2.1M167.1 193.7v21.8M167.6 193.3l-.5 .4M121 219.7h.7M121.4 219.7v2.1M123.8 219.7v2.1l-1.4-2.1v2.1M127 215.5h40.1M127 215.5l-.5 .4M133.8 200.3h1.1l.3-.4v-.3l-.3-.4h-1.1v2.1M140.9 201.3h.7M142.3 200.3h.7M167.1 215.5l.5 .4"/>
<path d="M173.7 203.6v2.1h1.4M174.3 203.1l-.3-.4h-.7l-.4 .4v1.4l.4 .4h.7l.3-.4M118.9 220.8h1l.4-.4v-.3l-.4-.4h-1v2.1M121 221.8h.7M124 222.7h3.9M126.7 220.1l.3-.4v2.1M126.7 221.8h.7M127.9 222.2l2.9 .5-2.9 .5zM134.9 230.7v2.1h1.4M135.6 230.1l-.3-.3h-.8l-.3 .3v1.4l.3 .4h.8l.3-.4M137.8 231.1h1.4M137.8 230.4h1.4"/>
<path d="M139.9 230.8h1.1l.3-.4v-.4l-.3-.3h-1.1v2.1M142 230.8l.4-.4h.4l.3 .4v.6l-.3 .4h-.4l-.4-.4zM143.1 231.4l.3 .4M145.6 230.4h-1.1l-.3 .4v.6l.3 .4h1.1M146.3 229.7v2.1M147 231.1l.7 .7M147.7 230.4l-.7 .7h-.7M148.4 230.8l.4-.4h.3l.4 .4v.6l-.4 .4h-.3l-.4-.4zM149.5 231.4l.3 .4M151.9 231.8h-1l-.4-.4v-.6l.4-.4h.7l.3 .4v1.4l-.3 .3h-.7l-.4-.3M152.7 231.1h1l.4-.3-.4-.4h-.7l-.3 .4v.6l.3 .4h.7M158.3 230l-.4-.3h-.7l-.3 .3v1.4l.3 .4h.7l.4-.4"/>
<path d="M159 231.1h1.1l.3-.3-.3-.4h-.7l-.4 .4v.6l.4 .4h.7M161.1 231.1l.7-.7h.4l.4 .4v1M161.1 230.4v1.4M163.2 230.4h1.5M164 229.7v1.7l.3 .4 .4-.4M165.4 231.1h1l.4-.3-.4-.4h-.7l-.3 .4v.6l.3 .4h.7M167.5 230.4v1.4M168.9 230.8l-.3-.4h-.4l-.7 .7M171.7 229.7v2.1h1.4M173.9 229.7v.3M173.9 230.4v1.4M174.6 231.1l.7-.7h.3l.4 .4v1"/>
<path d="M174.6 230.4v1.4M176.7 231.1h1l.4-.3-.4-.4h-.6l-.4 .4v.6l.4 .4h.6"/>
</g>
<path d="M127.9 222.2l2.9 .5-2.9 .5z" fill="#000"/>
<g fill="none" stroke="#0f0" stroke-width=".2">
<path d="M184.4 194.9v.3zM184.4 195.1l1.8 .7M184.4 198.2h.7M185.1 198.2h1.3M185.1 198.2v1.9M187 196.1l1.9 .7 .7 .7M187.3 198.2h1.4v1.9M188.7 198.9v.2zM189.5 198.4l-.8 .6M182.3 212.9h2.1M182.3 212.2h2.1M184.4 214v.2z"/>
<path d="M185.1 210.9h1.3M185.1 201v1.8M185.1 203.7v1.8M185.1 206.4v1.8M185.1 209.1v1.8M185.1 210.9l-.7 .1M186.1 202.3h.3M186.1 202.8h1.5M186.2 213.4l-1.8 .7M186.6 202.3h1M187.1 202.8l.5 .5v.2l-.3 .2h-.4l-.3-.2v-.2zM187.6 201.1v.5l-.3 .3h-.4l-.3-.3v-.5l.3-.2 .2 .2v.8"/>
<path d="M188.7 210v.3zM188.7 209.1v1.8h-1.4M188.7 201v1.8M188.7 203.7v1.8M188.7 206.4v1.8M188.7 210.2l.8 .6M189.5 211.6l-.6 .7-1.8 .7"/>
</g>
<text font-size="7" x="175.6" y="21.6">AH175</text>
<g font-size="4.2">
<text x="97.9" y="29.5">HALL EFFECT LATCH FOR HIGH TEMPERATURE</text>
<text x="20.3" y="43.8">Package Outline Dimensions</text>
</g>
<g font-size="3.5">
<text x="79.6" y="43.8">(Continued)</text>
<text x="20.3" y="54">(2) Package Type: SIP-3L for Ammo pack</text>
<text x="20.3" y="165.8">(3) SC59 (Commonly known as SOT23 in Asia)</text>
</g>
<text font-size="3.5" fill="#231f20" x="20.3" y="270.9">AH175</text>
<g font-size="2.9" fill="#1f1a17">
<text x="42.3" y="173.8">0.35/0.50</text>
<text x="40.5" y="193">TOP VIEW</text>
<text x="62.5" y="195.5" transform="rotate(-90 62.5 195.5)">1.50/</text>
<text x="65.8" y="195.5" transform="rotate(-90 65.8 195.5)">1.70</text>
<text x="68.1" y="195.9">3.00</text>
<text x="68.2" y="193">2.70/</text>
<text x="44.5" y="207.6">1.90</text>
<text x="41.5" y="212.6">2.90/3.10</text>
<text x="27.5" y="220">1.00/</text>
<text x="27.4" y="222.4">1.30</text>
<text x="88.9" y="222.2">0.10/0.20</text>
<text x="24.6" y="232.4">0.013/0.10</text>
<text x="48.1" y="235.3">0.95</text>
<text x="63.4" y="235.9">0.35/0.55</text>
</g>
<text font-size="2.8" fill="#1f1a17" x="105.2" y="241.3">0 /8</text>
<g font-size="2.8">
<text x="97.9" y="273.5">www.diodes.com</text>
<text x="105.8" y="270.2">8 of 9</text>
</g>
<text font-size="2.8" fill="#231f20" x="182.8" y="270.6">July 2010</text>
<text font-size="2.5" x="20.3" y="274">Document number: DS31043 Rev. 10 - 2</text>
<text font-size="2.1" fill="#231f20" x="173.7" y="273.2">© Diodes Incorporated</text>
<g font-size="1.3" fill="#1f1a17">
<text x="106.9" y="240.3">O</text>
<text x="111" y="240.3">O</text>
</g>
</svg>
